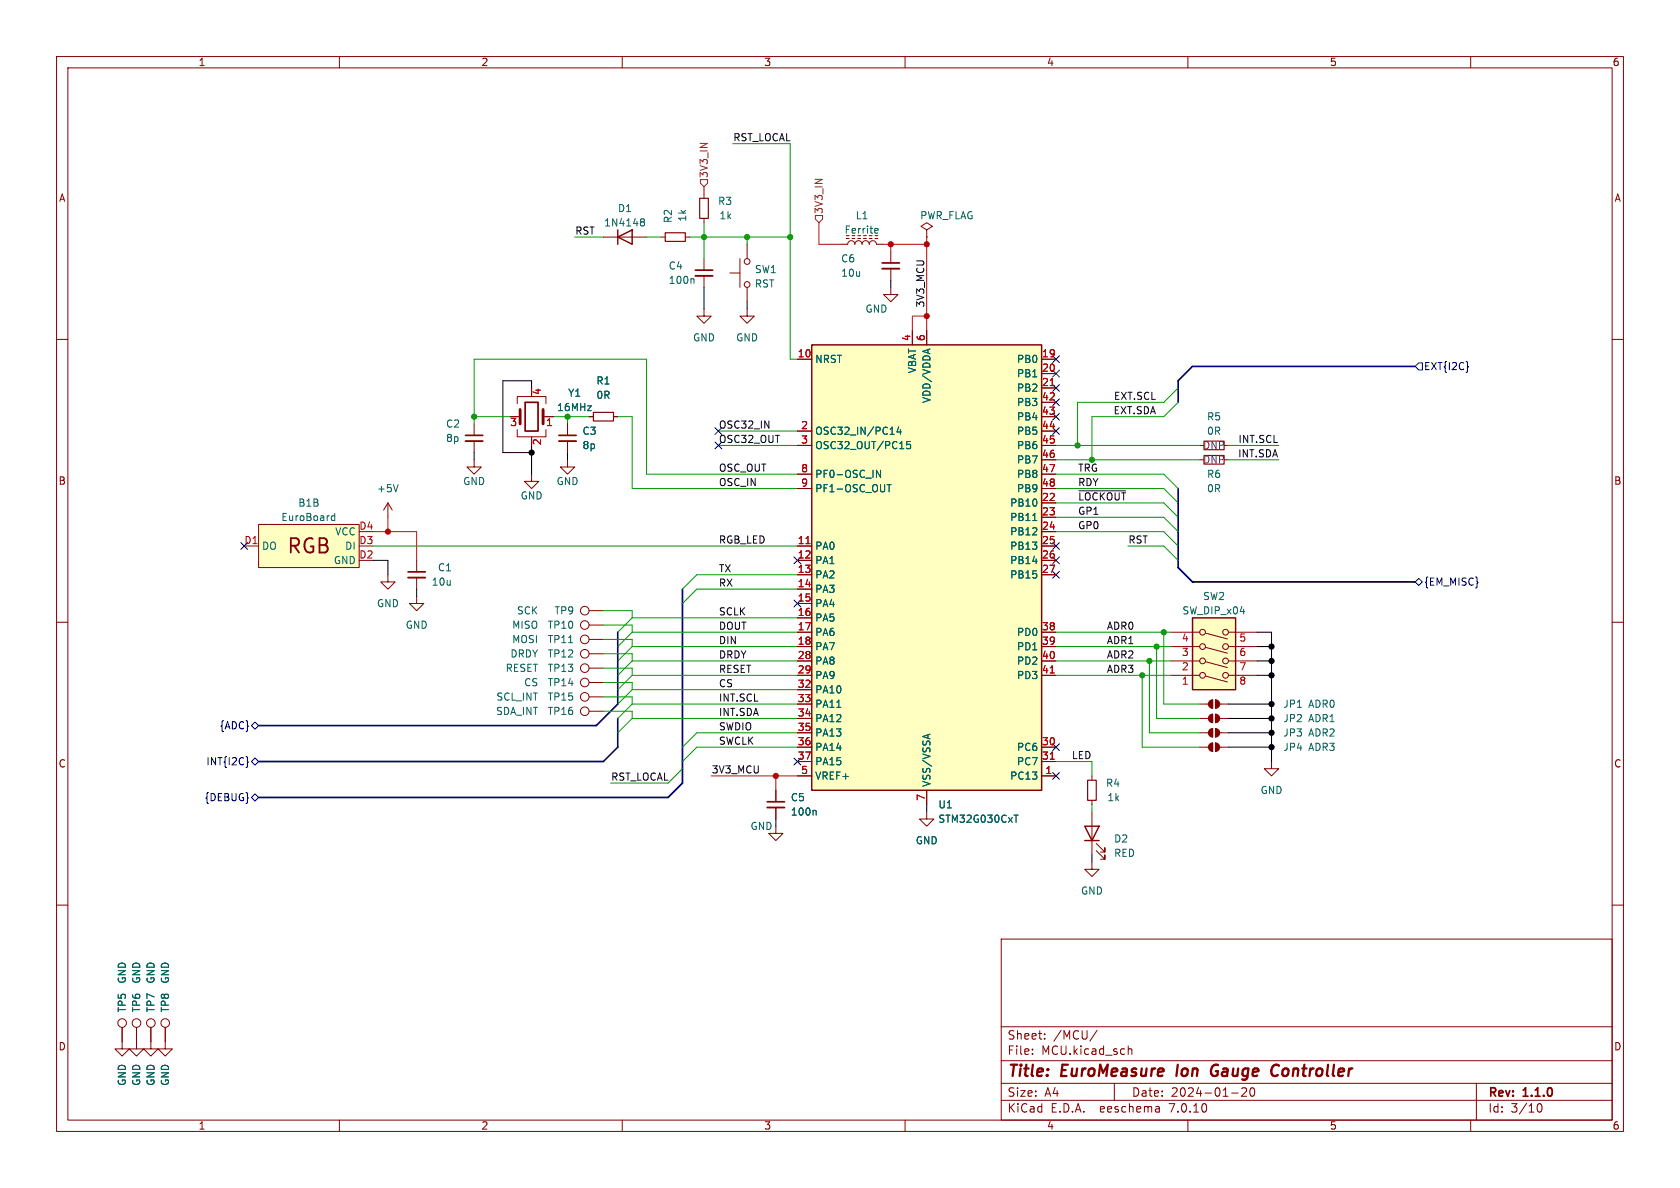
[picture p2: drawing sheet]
<svg xmlns="http://www.w3.org/2000/svg" width="297mm" height="210mm" viewBox="0 0 297 210" stroke-linecap="round" stroke-linejoin="round" font-family="sans-serif">
<g fill="none" stroke="#840000" stroke-width=".18">
<path d="M10 10h277v190h-277zM12 12h273v186h-273zM60 10v2M110 10v2M160 10v2M210 10v2M260 10v2M124.5 34.3v.8M124.5 38.6v.8M10 60h2M106.7 41.9h7.6M116.8 41.9h.8"/>
<path d="M121.2 41.9h.7M124.5 54.6v1.3h1.2l-1.2 1.3-1.3-1.3h1.3M124.5 45.7v2.1M124.5 48.8v2M129 48.3h1.8M130.8 45.7v5.1M132.1 54.6v1.3h1.2l-1.2 1.3-1.3-1.3h1.3M132.1 43.2v2.5M132.1 50.8v2.5M148.6 43.2h1.3a.64 .64 0 0 1 .6-.7 .64 .64 0 0 1 .6 .7 .64 .64 0 0 1 .7-.7 .64 .64 0 0 1 .6 .7 .64 .64 0 0 1 .6-.7 .64 .64 0 0 1 .7 .7 .64 .64 0 0 1 .6-.7 .64 .64 0 0 1 .6 .7h1.3M149.6 42.2h.5M150.6 42.2h.5"/>
<path d="M151.6 42.2h.5M152.7 42.2h.5M153.7 42.2h.5M154.7 42.2h.5M154.7 41.7h.5M157.5 50.8v1.3h1.2l-1.2 1.2-1.3-1.2h1.3M157.5 44.5v2M157.5 47.5v2M161.3 58.4v2.6M163.8 40.6l1-.6-1-.6-1 .6 1 .6v1.3M163.8 41.9h.1M163.8 58.4v2.6"/>
<path d="M285 60h2M83.8 74.9v2.1M83.8 78v2M90.2 73.7h1.7M91.4 71.4v-1.3h5.1v1.3M91.4 75.9v1.3h5.1v-1.3M94 68.6v1.5M94 77.2v1.5M96 73.7h1.8M100.3 74.9v2.1M100.3 78v2M104.1 73.7h.8"/>
<path d="M108.5 73.7h.7M141 78.7h2.5M141 63.5h2.5M141 76.2h2.5M184.1 73.7h2.6M184.1 78.7h2.6M184.1 63.5h2.6M184.1 76.2h2.6M184.1 66h2.6M184.1 68.6h2.6M184.1 71.1h2.6M212.1 78.7h.8"/>
<path d="M216.4 78.7h.8M43.2 96.5h2.5M45.7 92.7h17.8v7.6h-17.8zM68.6 88.9l-.8 1.3M68.6 88.9v2.5M68.6 88.9l.7 1.3M73.7 99.1v2M83.8 81.3v1.3h1.3l-1.3 1.2-1.3-1.2h1.3M94 83.8v1.3h1.2l-1.2 1.3-1.3-1.3h1.3M100.3 81.3v1.3h1.3l-1.3 1.2-1.2-1.2h1.2M141 96.5h2.5M141 99.1h2.5"/>
<path d="M141 83.8h2.5M141 86.4h2.5M184.1 81.3h2.6M184.1 96.5h2.6M184.1 99.1h2.6M184.1 88.9h2.6M184.1 91.4h2.6M184.1 94h2.6M184.1 83.8h2.6M184.1 86.4h2.6M212.1 81.3h.8M216.4 81.3h.8"/>
<path d="M10 110h2M68.6 101.6v1.3h-1.3l1.3 1.2 1.2-1.2h-1.2M73.7 105.4v1.3h-1.3l1.3 1.3 1.2-1.3h-1.2M73.7 102.1v2M104.1 118.1h2.6M104.1 113h2.6M104.1 115.6h2.6M104.1 108h2.6M104.1 110.5h2.6M141 119.4h2.5M141 116.8h2.5M141 114.3h2.5"/>
<path d="M141 111.8h2.5M141 101.6h2.5M141 104.1h2.5M141 106.7h2.5M141 109.2h2.5M184.1 119.4h2.6M184.1 116.8h2.6M184.1 114.3h2.6M184.1 111.8h2.6M184.1 101.6h2.6M207 119.4h5.1M207 116.8h5.1"/>
<path d="M207 114.3h5.1M207 111.8h5.1M213.1 111.9l3.9 1.1M213.1 114.4l3.9 1.1M213.1 117l3.9 1M213.1 119.5l3.9 1M217.2 119.4h5M217.2 116.8h5M217.2 114.3h5M217.2 111.8h5M285 110h2M104.1 120.7h2.6"/>
<path d="M104.1 125.7h2.6M104.1 123.2h2.6M137.2 139.7v2M141 124.5h2.5M141 132.1h2.5M141 127h2.5M141 129.5h2.5M141 137.2h2.5M141 134.6h2.5M141 121.9h2.5M163.8 139.7v2.5M184.1 132.1h2.6"/>
<path d="M184.1 137.2h2.6M184.1 134.6h2.6M193 137.2v.7M212.1 124.5h1.8M212.1 132.1h1.8M212.1 127h1.8M212.1 129.5h1.8M214.4 123.7v1.5M214.4 126.2v1.6M214.4 128.8v1.5M214.4 131.3v1.5M214.9 123.7v1.5"/>
<path d="M214.9 126.2v1.6M214.9 128.8v1.5M214.9 131.3v1.5M215.4 124.5h1.8M215.4 132.1h1.8M215.4 127h1.8M215.4 129.5h1.8M224.8 134.6v1.3h1.3l-1.3 1.3-1.3-1.3h1.3M10 160h2M137.2 146.1v1.2h1.2l-1.2 1.3-1.3-1.3h1.3M137.2 142.7v2.1M163.8 143.5v1.3h1.3l-1.3 1.3-1.2-1.3h1.2"/>
<path d="M193 152.4v1.3h1.3l-1.3 1.2-1.2-1.2h1.2M193 141.5v.7M193 143.5v7.6M193.8 150.4l1.5 1.5v-.8v.8h-.7M193.8 149.1l1.5 1.5v-.7v.7h-.7M285 160h2M177 166h108v32h-108zM21.6 181.6v3.8h1.3l-1.3 1.3-1.3-1.3h1.3M24.1 181.6v3.8h1.3l-1.3 1.3-1.2-1.3h1.2M26.7 181.6v3.8h1.2l-1.2 1.3-1.3-1.3h1.3M29.2 181.6v3.8h1.3l-1.3 1.3-1.3-1.3h1.3M60 198v2"/>
<path d="M110 198v2M160 198v2M177 194.5h108M177 191.5h108M177 187.5h108M177 181.5h108M182.5 186.3v.1M182.5 185.5v.1M184.7 183.6v.1M184.7 182.8v.1M194 182.1l-1.3 2M197 191.5v3"/>
<path d="M199.5 184.9v1.5M199.5 185.5l.2-.1 .3 .1 .1 .9M204.9 195.7l.1 .9M205 196.5l-.2 .1M205 196h-.2M210 198v2M217.7 193.2h1.2M220.3 192.4v.5l-.8 .9h.9M221.1 192.4a.81 .81 0 0 0 .4 1.4l.2-.1 .1-.5-.1-.8M260 198v2M261 191.5v6.5M271.7 195.7l.2-.5 .2-.1a.8 .8 0 0 1 .5 .7 .8 .8 0 0 1-.5 .8l-.2-.1-.2-.5"/>
<circle cx="132.1" cy="46.2" r=".51"/>
<circle cx="132.1" cy="50.3" r=".51"/>
<circle cx="103.4" cy="107.9" r=".76"/>
<circle cx="103.4" cy="118.1" r=".76"/>
<circle cx="103.4" cy="113" r=".76"/>
<circle cx="103.4" cy="115.6" r=".76"/>
<circle cx="103.4" cy="110.5" r=".76"/>
<circle cx="212.6" cy="119.4" r=".51"/>
<circle cx="212.6" cy="114.3" r=".51"/>
<circle cx="212.6" cy="111.8" r=".51"/>
<circle cx="212.6" cy="116.8" r=".51"/>
<circle cx="216.7" cy="119.4" r=".51"/>
<circle cx="216.7" cy="114.3" r=".51"/>
<circle cx="216.7" cy="111.8" r=".51"/>
<circle cx="216.7" cy="116.8" r=".51"/>
<circle cx="103.4" cy="123.2" r=".76"/>
<circle cx="103.4" cy="125.7" r=".76"/>
<circle cx="103.4" cy="120.6" r=".76"/>
<circle cx="21.6" cy="180.8" r=".76"/>
<circle cx="24.1" cy="180.8" r=".76"/>
<circle cx="26.7" cy="180.8" r=".76"/>
<circle cx="29.2" cy="180.8" r=".76"/>
</g>
<path d="M208.2 188.2l-.2 2M214.9 189.4h.4M215.2 188.2a1.13 1.13 0 0 0-1.1 .7 1.13 1.13 0 0 0 .3 1.2l.2 .1 .5-.1M225.3 188.3a.67 .67 0 0 1 .8 .1M225.9 190l-.6 .2" fill="none" stroke="#840000" stroke-width=".4"/>
<g fill="none" stroke="#006464" stroke-width=".18">
<path d="M113.3 39.2h.2M113.3 38.7h.4l.2 .1v.2l-.2 .2M113.5 39.2h.2M113.5 39.2l-.2 .1M113.7 39.2l.2 .3v.3l-.2 .1h-.4M122.5 49.3l.2 .1v.7M154.8 40.4h.4v.3l-.6 .1M155.2 41.2h-.4M157.4 76.8h.7M158.9 75.4l-.3 1h.8M159.2 75.9v.9M160.9 78h-.6v.7l.1-.2 .5 .1 .1 .2-.1 .4-.2 .1-.4-.1"/>
<path d="M58.6 91.8l.2 .2h.4M59.2 90.7v1.3M59.2 91.2h-.4l-.2 .2M70.4 85.7l-.4 1.2M155.7 83.1v1.3l-.8-1.3v1.3M156.8 85.7h.7M157.2 85.7v1.2M182.6 92h.7M100.5 113.6h.7M147.9 125h.8M164.4 129.8l-1.3 .4M144.1 143.2l.2 .2v.7"/>
<path d="M179.3 144.1h.7"/>
</g>
<g fill="#840000" stroke="#840000" stroke-width=".18">
<path d="M213.9 123.9l.5-.2v1.5a.76 .76 0 0 1-.7-.5 .76 .76 0 0 1 .2-.8z"/>
<path d="M214.9 123.7a.76 .76 0 0 1 .7 .8 .76 .76 0 0 1-.7 .7z"/>
<path d="M213.9 131.5l.5-.2v1.5a.76 .76 0 0 1-.7-.4 .76 .76 0 0 1 .2-.9z"/>
<path d="M214.9 131.3a.76 .76 0 0 1 .7 .8 .76 .76 0 0 1-.7 .7z"/>
<path d="M213.9 126.5l.5-.3v1.6a.76 .76 0 0 1-.7-.5 .76 .76 0 0 1 .2-.8z"/>
<path d="M214.9 126.2a.76 .76 0 0 1 .7 .8 .76 .76 0 0 1-.7 .8z"/>
<path d="M213.9 129l.5-.2v1.5a.76 .76 0 0 1-.7-.5 .76 .76 0 0 1 .2-.8z"/>
<path d="M214.9 128.8a.76 .76 0 0 1 .7 .7 .76 .76 0 0 1-.7 .8z"/>
</g>
<path d="M122.9 47.8h3.1M156 46.5h3M82.3 77h3M92.8 71.1h2.3v5.1h-2.3zM98.8 77h3.1M72.1 101.1h3.1M135.6 141.7h3.1" fill="none" stroke="#840000" stroke-width=".3"/>
<path d="M91.9 72.4v2.5M96 72.4v2.5" fill="none" stroke="#840000" stroke-width=".51"/>
<g fill="#ffffc2" stroke="#ffffc2" stroke-width=".18">
<path d="M210.8 109.2h7.6v12.7h-7.6z"/>
<path d="M143.5 61h40.6v78.7h-40.6z"/>
<path d="M45.7 92.7h17.8v7.6h-17.8z"/>
</g>
<path d="M109.2 41.9l2.6-1.3v2.6zM109.2 40.6v2.6M143.5 61h40.6v78.7h-40.6zM210.8 109.2h7.6v12.7h-7.6zM191.8 146.1h2.5l-1.3 2.5zM191.8 148.6h2.5" fill="none" stroke="#840000" stroke-width=".25"/>
<path d="M122.9 48.8h3.1M156 47.5h3M82.3 78h3M98.8 78h3.1M72.1 102.1h3.1M135.6 142.7h3.1" fill="none" stroke="#840000" stroke-width=".33"/>
<path d="M123.7 35.1h1.5v3.5h-1.5zM117.6 41.1h3.6v1.6h-3.6zM104.9 72.9h3.6v1.5h-3.6zM212.9 78h3.5v1.5h-3.5zM212.9 80.5h3.5v1.5h-3.5zM192.3 137.9h1.5v3.6h-1.5z" fill="none" stroke="#840000" stroke-width=".2"/>
<path d="M185.7 68.2h.7M142.5 96.1h.7M185.7 119h.7M185.7 134.2h.7" fill="none" stroke="#a90000" stroke-width=".18"/>
<g fill="none" stroke="#000084" stroke-width=".18">
<path d="M126.4 78.1l1.2 1.2M126.4 75.6l1.2 1.2M127.6 78.1l-1.2 1.2M127.6 75.6l-1.2 1.2M186.1 73.1l1.2 1.2M186.1 70.5l1.2 1.2M186.1 75.6l1.2 1.2M186.1 68l1.2 1.2M186.1 65.4l1.2 1.2M186.1 62.9l1.2 1.2M187.3 73.1l-1.2 1.2M187.3 70.5l-1.2 1.2"/>
<path d="M187.3 75.6l-1.2 1.2M187.3 68l-1.2 1.2M187.3 65.4l-1.2 1.2M187.3 62.9l-1.2 1.2M250.2 64.8l.6-.7h.7v1.3h-.7zM259.5 64.8l.1 .1h-.1M42.6 95.9l1.2 1.2M43.8 95.9l-1.2 1.2M140.4 98.5l1.2 1.2M141.6 98.5l-1.2 1.2M186.1 98.5l1.2 1.2M186.1 95.9l1.2 1.2"/>
<path d="M187.3 98.5l-1.2 1.2M187.3 95.9l-1.2 1.2M140.4 106.1l1.2 1.2M141.6 106.1l-1.2 1.2M186.1 101l1.2 1.2M187.3 101l-1.2 1.2M250.2 102.9l.6-.7 .7 .7-.7 .6zM43.7 133.8v.7l.2 .2-.2 .2v.7M44.4 134.6l.7-.6 .6 .6-.6 .7zM44.4 128.3l.7-.7 .6 .7-.6 .6zM140.4 134l1.2 1.2M141.6 134l-1.2 1.2"/>
<path d="M186.1 136.6l1.2 1.2M186.1 131.5l1.2 1.2M187.3 136.6l-1.2 1.2M187.3 131.5l-1.2 1.2M44.4 141l.7-.7 .6 .7-.6 .6z"/>
</g>
<path d="M123.8 31.8h1.3v.6l-.6 .6-.7-.6zM144.1 38.1h1.3v.6l-.6 .7-.7-.7z" fill="none" stroke="#725600" stroke-width=".18"/>
<path d="M190.7 86.8h8.3" fill="none" stroke="#0f0f0f" stroke-width=".18"/>
<path d="M250.2 64.8h-39.4l-2.5 2.5v3.8M208.3 86.4v13.9l2.5 2.6h39.4M109.2 111.8v12.7l-3.8 3.8h-59.7M120.6 104.1v34.3l-2.5 2.6h-72.4M109.2 127v5.1l-2.5 2.5h-61" fill="none" stroke="#000084" stroke-width=".3"/>
<g fill="none" stroke="#009600" stroke-width=".18">
<path d="M124.5 39.4v6.3M129.5 25.4h10.2v38.1h1.3M101.6 41.9h5.1M114.3 41.9h2.5M121.9 41.9h17.8M132.1 41.9v1.3M83.8 74.9v-11.4h30.5v20.3h26.7M83.8 73.7h6.4M97.8 73.7h6.3M100.3 73.7v1.2M109.2 73.7h2.6v12.7h29.2M127 78.7h14"/>
<path d="M127 76.2h14M186.7 78.7h25.4M208.3 68.6l-2.6 2.5h-15.2v7.6M208.3 71.1l-2.6 2.6h-12.7v7.6M217.2 78.7h8.9M66 96.5h75M186.7 83.8h19l2.6 2.6M186.7 81.3h25.4M186.7 88.9h19l2.6 2.5M186.7 86.4h19l2.6 2.5M186.7 91.4h19l2.6 2.6M186.7 94h19l2.6 2.5"/>
<path d="M199.4 96.5h6.3l2.6 2.6M217.2 81.3h8.9M106.7 113h5.1v1.3M106.7 108h5.1v1.2M106.7 110.5h5.1v1.3M106.7 115.6h5.1v1.2M106.7 118.1h5.1v1.3M111.8 114.3h29.2M111.8 111.8h29.2M111.8 116.8h29.2M111.8 119.4h29.2M111.8 109.2h29.2"/>
<path d="M111.8 119.4l-2.6 2.5M111.8 109.2l-2.6 2.6M111.8 116.8l-2.6 2.6M111.8 114.3l-2.6 2.5M111.8 111.8l-2.6 2.5M141 101.6h-17.8l-2.6 2.5M141 104.1h-17.8l-2.6 2.6M186.7 114.3h20.3M186.7 111.8h20.3M186.7 116.8h20.3M186.7 119.4h20.3M201.9 119.4v12.7h10.2"/>
<path d="M203.2 116.8v12.7h8.9M204.5 114.3v12.7h7.6M205.7 111.8v12.7h6.4M106.7 120.7h5.1v1.2M106.7 123.2h5.1v1.3M106.7 125.7h5.1v1.3M111.8 124.5h29.2M111.8 127h29.2M111.8 121.9h29.2M111.8 127l-2.6 2.5M111.8 124.5l-2.6 2.5M111.8 121.9l-2.6 2.6"/>
<path d="M120.6 135.9l-2.5 2.5h-10.2M141 129.5h-17.8l-2.6 2.6M141 132.1h-17.8l-2.6 2.5M186.7 134.6h6.3v2.6M193 142.2v1.3"/>
</g>
<g fill="none" stroke="#000" stroke-width=".18">
<path d="M124.5 50.8v3.8M132.1 53.3v1.3M157.5 49.5v1.3M94 68.6v-1.3h-5.1v12.7h5.1M94 78.7v5.1M66 99.1h2.6v2.5M83.8 80v1.3M100.3 80v1.3M73.7 104.1v1.3M222.2 116.8h2.6M222.2 111.8h2.6v22.8M222.2 114.3h2.6"/>
<path d="M222.2 119.4h2.6M217.2 124.5h7.6M217.2 132.1h7.6M217.2 129.5h7.6M217.2 127h7.6M137.2 144.8v1.3M163.8 142.2v1.3M193 151.1v1.3"/>
</g>
<path d="M124.5 33v1.3M144.8 39.4v3.8h3.8M156.2 43.2h7.6M157.5 43.2v1.3M163.8 55.9h-2.5v2.5M163.8 41.9v16.5M66 94h7.7v5.1M68.6 91.4v2.6M125.7 137.2h15.3M137.2 137.2v2.5" fill="none" stroke="#f00" stroke-width=".18"/>
<g fill="#f00" stroke="#f00" stroke-width=".18">
<circle cx="68.6" cy="94" r=".46"/>
<circle cx="163.8" cy="55.9" r=".46"/>
<circle cx="157.5" cy="43.2" r=".46"/>
<circle cx="163.8" cy="43.2" r=".46"/>
<circle cx="137.2" cy="137.2" r=".46"/>
</g>
<g fill="#009600" stroke="#009600" stroke-width=".18">
<circle cx="100.3" cy="73.7" r=".46"/>
<circle cx="139.7" cy="41.9" r=".46"/>
<circle cx="132.1" cy="41.9" r=".46"/>
<circle cx="124.5" cy="41.9" r=".46"/>
<circle cx="83.8" cy="73.7" r=".46"/>
<circle cx="193" cy="81.3" r=".46"/>
<circle cx="190.5" cy="78.7" r=".46"/>
<circle cx="205.7" cy="111.8" r=".46"/>
<circle cx="204.5" cy="114.3" r=".46"/>
<circle cx="201.9" cy="119.4" r=".46"/>
<circle cx="203.2" cy="116.8" r=".46"/>
</g>
<g fill="#000" stroke="#000" stroke-width=".18">
<circle cx="94" cy="80" r=".46"/>
<circle cx="224.8" cy="116.8" r=".46"/>
<circle cx="224.8" cy="114.3" r=".46"/>
<circle cx="224.8" cy="119.4" r=".46"/>
<circle cx="224.8" cy="124.5" r=".46"/>
<circle cx="224.8" cy="129.5" r=".46"/>
<circle cx="224.8" cy="127" r=".46"/>
<circle cx="224.8" cy="132.1" r=".46"/>
</g>
<text font-size="3.5" fill="#840000" x="50.6" y="98.3">RGB</text>
<g font-size="2.8" fill="#840000">
<text x="178" y="190.9">Title:</text>
<text x="187.7" y="190.9">EuroMeasure</text>
<text x="208.8" y="190.9">Ion</text>
<text x="215.7" y="190.9">Gauge</text>
<text x="227.2" y="190.9">Controller</text>
</g>
<g font-size="2.1" fill="#840000">
<text x="178" y="184">Sheet:</text>
<text x="186.2" y="184">/MCU/</text>
<text x="178" y="186.7">File:</text>
<text x="184.1" y="186.7">MCU.kicad_sch</text>
<text x="178" y="196.9">KiCad</text>
<text x="178" y="194.1">Size:</text>
<text x="184.7" y="194.1">A4</text>
<text x="185.7" y="196.9">E.D.A.</text>
<text x="194.6" y="196.9">eeschema</text>
<text x="200" y="194.1">Date:</text>
<text x="207" y="196.9">7.0.10</text>
<text x="207" y="194.1">2024-01-20</text>
<text x="263" y="194.3">Rev:</text>
<text x="263" y="196.9">Id:</text>
<text x="267.1" y="196.9">3/10</text>
<text x="269.4" y="194.3">1.1.0</text>
</g>
<g font-size="1.8" fill="#840000">
<text x="35" y="11.9">1</text>
<text x="85" y="11.9">2</text>
<text x="135" y="11.9">3</text>
<text x="185" y="11.9">4</text>
<text x="235" y="11.9">5</text>
<text x="285" y="11.9">6</text>
<text x="10.3" y="35.9">A</text>
<text x="285.3" y="35.9">A</text>
<text x="10.3" y="85.9">B</text>
<text x="285.3" y="85.9">B</text>
<text x="10.3" y="135.9">C</text>
<text x="285.3" y="135.9">C</text>
<text x="10.3" y="185.9">D</text>
<text x="285.3" y="185.9">D</text>
<text x="35" y="199.9">1</text>
<text x="85" y="199.9">2</text>
<text x="135" y="199.9">3</text>
<text x="185" y="199.9">4</text>
<text x="235" y="199.9">5</text>
<text x="285" y="199.9">6</text>
</g>
<g font-size="1.8" fill="#0f0f0f">
<text x="129.5" y="25.1">RST_LOCAL</text>
<text x="101.6" y="41.6">RST</text>
<text x="163.5" y="54.5" transform="rotate(-90 163.5 54.5)">3V3_MCU</text>
<text x="196.8" y="70.8">EXT.SCL</text>
<text x="127" y="75.9">OSC32_IN</text>
<text x="196.8" y="73.3">EXT.SDA</text>
<text x="127" y="83.5">OSC_OUT</text>
<text x="127" y="78.4">OSC32_OUT</text>
<text x="190.5" y="83.5">TRG</text>
<text x="218.8" y="80.9">INT.SDA</text>
<text x="218.8" y="78.4">INT.SCL</text>
<text x="127" y="86">OSC_IN</text>
<text x="190.5" y="88.6">~{LOCKOUT}</text>
<text x="190.5" y="86">RDY</text>
<text x="190.5" y="93.6">GP0</text>
<text x="190.5" y="91.1">GP1</text>
<text x="127" y="96.2">RGB_LED</text>
<text x="127" y="101.3">TX</text>
<text x="199.4" y="96.2">RST</text>
<text x="127" y="103.8">RX</text>
<text x="127" y="108.9">SCLK</text>
<text x="127" y="111.4">DOUT</text>
<text x="127" y="114">DIN</text>
<text x="195.6" y="114">ADR1</text>
<text x="195.6" y="111.4">ADR0</text>
<text x="127" y="116.5">DRDY</text>
<text x="127" y="119">RESET</text>
<text x="195.6" y="116.5">ADR2</text>
<text x="195.6" y="119">ADR3</text>
<text x="127" y="121.6">CS</text>
<text x="127" y="124.1">INT.SCL</text>
<text x="127" y="129.2">SWDIO</text>
<text x="127" y="126.7">INT.SDA</text>
<text x="127" y="131.7">SWCLK</text>
<text x="125.7" y="136.8">3V3_MCU</text>
<text x="189.4" y="134.3">LED</text>
<text x="107.9" y="138.1">RST_LOCAL</text>
</g>
<g font-size="1.8" fill="#725600">
<text x="125.3" y="31.6" transform="rotate(-90 125.3 31.6)">3V3_IN</text>
<text x="145.6" y="37.9" transform="rotate(-90 145.6 37.9)">3V3_IN</text>
</g>
<g font-size="1.8" fill="#006464">
<text x="106.7" y="40.2">1N4148</text>
<text x="109.1" y="37.7">D1</text>
<text x="119" y="39.5" transform="rotate(-90 119 39.5)">R2</text>
<text x="121.5" y="39.3" transform="rotate(-90 121.5 39.3)">1k</text>
<text x="126.8" y="36.4">R3</text>
<text x="127.1" y="39">1k</text>
<text x="149.2" y="41.5">Ferrite</text>
<text x="151.2" y="39">L1</text>
<text x="162.6" y="39">PWR_FLAG</text>
<text x="118.1" y="47.9">C4</text>
<text x="148.6" y="46.6">C6</text>
<text x="118.1" y="50.4">100n</text>
<text x="133.4" y="51">RST</text>
<text x="133.4" y="48.5">SW1</text>
<text x="148.6" y="49.1">10u</text>
<text x="152.9" y="55.5">GND</text>
<text x="122.4" y="60.6">GND</text>
<text x="130" y="60.6">GND</text>
<text x="144" y="64.4">NRST</text>
<text x="179.7" y="64.4">PB0</text>
<text x="100.3" y="70.3">Y1</text>
<text x="105.3" y="68.2">R1</text>
<text x="105.3" y="70.7">0R</text>
<text x="162.2" y="66.1" transform="rotate(-90 162.2 66.1)">VBAT</text>
<text x="164.7" y="71.3" transform="rotate(-90 164.7 71.3)">VDD/VDDA</text>
<text x="179.7" y="66.9">PB1</text>
<text x="179.7" y="69.4">PB2</text>
<text x="179.7" y="72">PB3</text>
<text x="78.7" y="75.8">C2</text>
<text x="98.4" y="72.9">16MHz</text>
<text x="102.9" y="77.1">C3</text>
<text x="144" y="77.1">OSC32_IN/PC14</text>
<text x="179.7" y="74.5">PB4</text>
<text x="179.7" y="77.1">PB5</text>
<text x="213.3" y="74.5">R5</text>
<text x="213.3" y="77.1">0R</text>
<text x="78.7" y="78.3">8p</text>
<text x="102.9" y="79.6">8p</text>
<text x="144" y="79.6">OSC32_OUT/PC15</text>
<text x="179.7" y="79.6">PB6</text>
<text x="179.7" y="82.1">PB7</text>
<text x="52.6" y="89.8">B1B</text>
<text x="66.5" y="87.2">+5V</text>
<text x="81.8" y="86">GND</text>
<text x="91.9" y="88.5">GND</text>
<text x="98.3" y="86">GND</text>
<text x="144" y="84.7">PF0-OSC_IN</text>
<text x="144" y="87.2">PF1-OSC_OUT</text>
<text x="178.5" y="89.8">PB10</text>
<text x="179.7" y="84.7">PB8</text>
<text x="179.7" y="87.2">PB9</text>
<text x="213.3" y="84.7">R6</text>
<text x="213.3" y="87.2">0R</text>
<text x="49.6" y="92.3">EuroBoard</text>
<text x="59.2" y="94.8">VCC</text>
<text x="178.5" y="92.3">PB11</text>
<text x="178.5" y="94.8">PB12</text>
<text x="46.2" y="97.4">DO</text>
<text x="58.9" y="99.9">GND</text>
<text x="60.9" y="97.4">DI</text>
<text x="77.3" y="101.2">C1</text>
<text x="144" y="97.4">PA0</text>
<text x="144" y="99.9">PA1</text>
<text x="178.5" y="97.4">PB13</text>
<text x="178.5" y="99.9">PB14</text>
<text x="66.5" y="107.5">GND</text>
<text x="76.2" y="103.7">10u</text>
<text x="144" y="102.5">PA2</text>
<text x="144" y="105">PA3</text>
<text x="144" y="107.5">PA4</text>
<text x="178.5" y="102.5">PB15</text>
<text x="212.6" y="106.3">SW2</text>
<text x="71.6" y="111.4">GND</text>
<text x="90.4" y="113.9">MOSI</text>
<text x="90.4" y="111.4">MISO</text>
<text x="91.3" y="108.8">SCK</text>
<text x="96.7" y="113.9">TP11</text>
<text x="96.7" y="111.4">TP10</text>
<text x="97.9" y="108.8">TP9</text>
<text x="144" y="110.1">PA5</text>
<text x="144" y="112.6">PA6</text>
<text x="179.7" y="112.6">PD0</text>
<text x="208.9" y="108.8">SW_DIP_x04</text>
<text x="89.3" y="119">RESET</text>
<text x="90.1" y="116.4">DRDY</text>
<text x="96.7" y="119">TP13</text>
<text x="96.7" y="116.4">TP12</text>
<text x="144" y="115.2">PA7</text>
<text x="144" y="117.7">PA8</text>
<text x="179.7" y="115.2">PD1</text>
<text x="179.7" y="117.7">PD2</text>
<text x="87.7" y="124.1">SCL_INT</text>
<text x="92.6" y="121.5">CS</text>
<text x="96.7" y="121.5">TP14</text>
<text x="96.7" y="124.1">TP15</text>
<text x="144" y="120.2">PA9</text>
<text x="144" y="122.8">PA10</text>
<text x="144" y="125.3">PA11</text>
<text x="179.7" y="120.2">PD3</text>
<text x="226.8" y="125.3">JP1</text>
<text x="231.2" y="125.3">ADR0</text>
<text x="87.6" y="126.6">SDA_INT</text>
<text x="96.7" y="126.6">TP16</text>
<text x="144" y="127.9">PA12</text>
<text x="144" y="130.4">PA13</text>
<text x="226.8" y="127.9">JP2</text>
<text x="226.8" y="130.4">JP3</text>
<text x="231.2" y="127.9">ADR1</text>
<text x="231.2" y="130.4">ADR2</text>
<text x="144" y="132.9">PA14</text>
<text x="144" y="135.5">PA15</text>
<text x="179.7" y="132.9">PC6</text>
<text x="179.7" y="135.5">PC7</text>
<text x="226.8" y="132.9">JP4</text>
<text x="231.2" y="132.9">ADR3</text>
<text x="139.7" y="141.8">C5</text>
<text x="144" y="138">VREF+</text>
<text x="164.7" y="139.2" transform="rotate(-90 164.7 139.2)">VSS/VSSA</text>
<text x="165.8" y="143.1">U1</text>
<text x="178.5" y="138">PC13</text>
<text x="195.4" y="139.3">R4</text>
<text x="195.7" y="141.8">1k</text>
<text x="222.8" y="140.6">GND</text>
<text x="132.6" y="146.9">GND</text>
<text x="139.7" y="144.4">100n</text>
<text x="161.8" y="149.5">GND</text>
<text x="165.8" y="145.6">STM32G030CxT</text>
<text x="196.9" y="149.1">D2</text>
<text x="196.9" y="151.7">RED</text>
<text x="191" y="158.3">GND</text>
<text x="22.5" y="174" transform="rotate(-90 22.5 174)">GND</text>
<text x="25" y="174" transform="rotate(-90 25 174)">GND</text>
<text x="27.5" y="174" transform="rotate(-90 27.5 174)">GND</text>
<text x="30.1" y="174" transform="rotate(-90 30.1 174)">GND</text>
<text x="22.5" y="179.1" transform="rotate(-90 22.5 179.1)">TP5</text>
<text x="25" y="179.1" transform="rotate(-90 25 179.1)">TP6</text>
<text x="27.5" y="179.1" transform="rotate(-90 27.5 179.1)">TP7</text>
<text x="30.1" y="179.1" transform="rotate(-90 30.1 179.1)">TP8</text>
<text x="22.5" y="192" transform="rotate(-90 22.5 192)">GND</text>
<text x="25" y="192" transform="rotate(-90 25 192)">GND</text>
<text x="27.5" y="192" transform="rotate(-90 27.5 192)">GND</text>
<text x="30.1" y="192" transform="rotate(-90 30.1 192)">GND</text>
</g>
<g font-size="1.8" fill="#a90000">
<text x="140.9" y="63.2">10</text>
<text x="161" y="60.4" transform="rotate(-90 161 60.4)">4</text>
<text x="163.6" y="60.4" transform="rotate(-90 163.6 60.4)">6</text>
<text x="184.1" y="63.2">19</text>
<text x="184.1" y="65.8">20</text>
<text x="96" y="69.9" transform="rotate(-90 96 69.9)">4</text>
<text x="184.1" y="68.3">21</text>
<text x="184.1" y="70.9">42</text>
<text x="90.1" y="75.6">3</text>
<text x="96.4" y="75.6">1</text>
<text x="141.5" y="75.9">2</text>
<text x="184.1" y="73.4">43</text>
<text x="184.1" y="75.9">44</text>
<text x="96" y="78.8" transform="rotate(-90 96 78.8)">2</text>
<text x="141.5" y="78.5">3</text>
<text x="141.5" y="83.6">8</text>
<text x="184.1" y="78.5">45</text>
<text x="184.1" y="81">46</text>
<text x="184.1" y="83.6">47</text>
<text x="141.5" y="86.1">9</text>
<text x="184.1" y="88.6">22</text>
<text x="184.1" y="86.1">48</text>
<text x="63.4" y="93.7">D4</text>
<text x="184.1" y="91.2">23</text>
<text x="184.1" y="93.7">24</text>
<text x="43.1" y="96.3">D1</text>
<text x="63.4" y="98.8">D2</text>
<text x="63.4" y="96.3">D3</text>
<text x="140.9" y="96.3">11</text>
<text x="140.9" y="98.8">12</text>
<text x="140.9" y="101.3">13</text>
<text x="184.1" y="96.3">25</text>
<text x="184.1" y="98.8">26</text>
<text x="184.1" y="101.3">27</text>
<text x="140.9" y="103.9">14</text>
<text x="140.9" y="106.4">15</text>
<text x="140.9" y="109">16</text>
<text x="140.9" y="111.5">17</text>
<text x="184.1" y="111.5">38</text>
<text x="208.8" y="113.7">4</text>
<text x="219" y="113.7">5</text>
<text x="140.9" y="114">18</text>
<text x="140.9" y="116.6">28</text>
<text x="140.9" y="119.1">29</text>
<text x="184.1" y="114">39</text>
<text x="184.1" y="116.6">40</text>
<text x="184.1" y="119.1">41</text>
<text x="208.8" y="118.8">2</text>
<text x="208.8" y="116.3">3</text>
<text x="219" y="116.3">6</text>
<text x="219" y="118.8">7</text>
<text x="140.9" y="121.7">32</text>
<text x="140.9" y="124.2">33</text>
<text x="208.8" y="121.4">1</text>
<text x="219" y="121.4">8</text>
<text x="140.9" y="126.7">34</text>
<text x="140.9" y="129.3">35</text>
<text x="140.9" y="131.8">36</text>
<text x="184.1" y="131.8">30</text>
<text x="140.9" y="134.4">37</text>
<text x="141.5" y="136.9">5</text>
<text x="184.1" y="134.4">31</text>
<text x="184.7" y="136.9">1</text>
<text x="163.6" y="141.7" transform="rotate(-90 163.6 141.7)">7</text>
</g>
<g font-size="1.8" fill="#000084">
<text x="251.7" y="65.6">EXT{I2C}</text>
<text x="251.7" y="103.7">{EM_MISC}</text>
<text x="38.7" y="129.1">{ADC}</text>
<text x="36.4" y="135.5">INT{I2C}</text>
<text x="36.1" y="141.8">{DEBUG}</text>
</g>
<g font-size="1.8" fill="#840084">
<text x="212.6" y="79.6">DNP</text>
<text x="212.6" y="82.1">DNP</text>
</g>
</svg>
